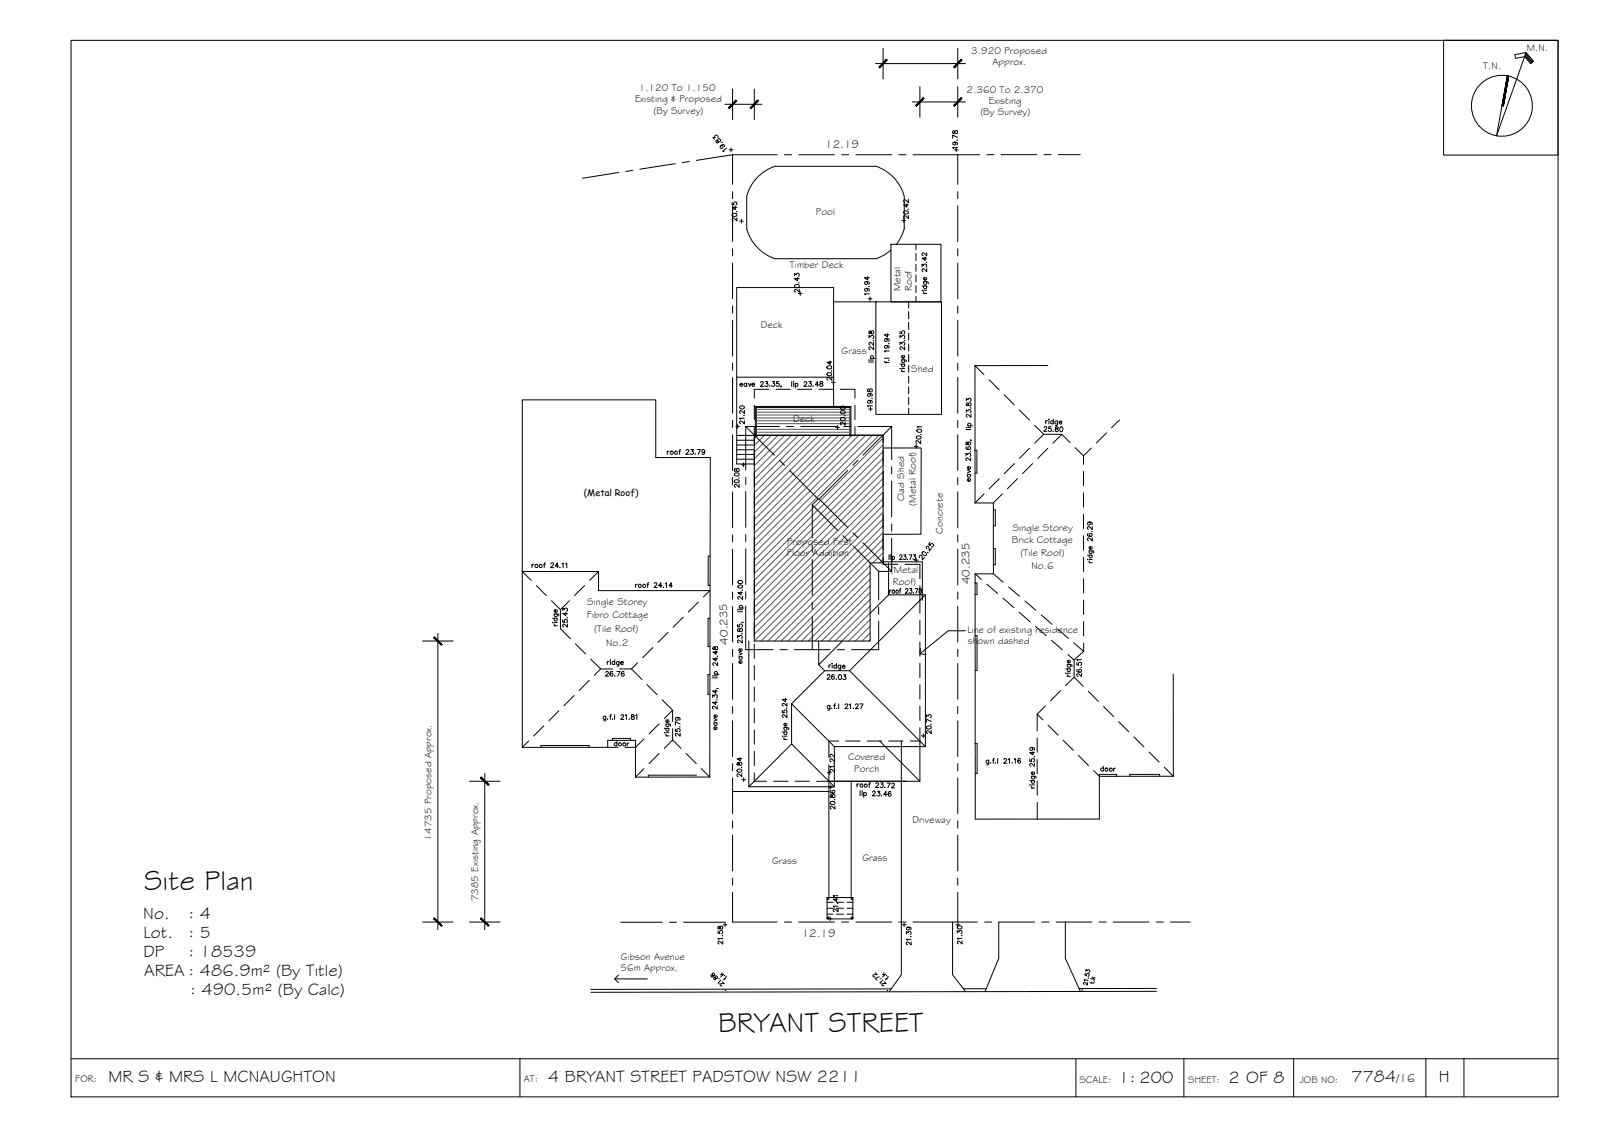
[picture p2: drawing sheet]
<svg xmlns="http://www.w3.org/2000/svg" width="420mm" height="297mm" viewBox="0 0 420 297" stroke-linecap="round" stroke-linejoin="round" font-family="sans-serif">
<!-- layer: HATCH -->
<g fill="none" stroke="#545454" stroke-width=".26">
<path d="M198.4 107.3h24.5M198.4 108.1h24.5M198.4 108.8h24.5M198.4 109.6h24.5M198.4 110.3h24.5M198.4 111.1h24.5M198.4 112.6h24.5M198.4 113.3h24.5M198.8 114.1l-1 .9M200.6 114.1l-2.8 2.7M202.3 114.1l-4.5 4.5M204.1 114.1l-6.3 6.2"/>
<path d="M205.9 114.1l-8.1 8M207.6 114.1l-9.8 9.8M209.4 114.1l-11.6 11.5M211.2 114.1l-13.4 13.3M212.9 114.1l-15.1 15.1M214.7 114.1l-16.9 16.9M216.5 114.1l-18.7 18.6M218.2 114.1l-20.4 20.4M220 114.1l-22.2 22.1M221.8 114.1l-24 23.9M223.5 114.1l-25.7 25.7M225.3 114.1l-27.5 27.5"/>
<path d="M227.1 114.1l-29.3 29.2M228.9 114.1l-31.1 31M230.6 114.1l-32.8 32.7M231.6 114.8l-33.8 33.8M231.6 116.6l-33.8 33.8M231.6 118.4l-33.8 33.8M231.6 120.2l-33.8 33.7M231.6 121.9l-33.8 33.8M231.6 123.7l-33.8 33.8M231.6 125.4l-33.8 33.8M231.6 127.2l-33.8 33.8M231.6 129l-33.8 33.8"/>
<path d="M231.6 130.8l-33.8 33.7M231.6 132.5l-33.8 33.8M231.6 134.3l-33.8 33.8M231.6 136.1l-32 32M231.6 137.8l-30.2 30.3M231.6 139.6l-28.5 28.5M228.2 148.3l-19.8 19.8M228.2 150.1l-18 18M228.2 151.8l-16.2 16.3M228.2 153.6l-14.5 14.5M228.2 155.4l-12.7 12.7M228.2 157.1l-10.9 11"/>
<path d="M228.2 158.9l-9.2 9.2M231.6 141.4l-26.7 26.7M231.6 143.1l-24.9 25M231.6 144.9l-2.7 2.7M231.6 146.7l-.9 .9M228.2 160.7l-7.4 7.4M228.2 162.4l-5.6 5.7M228.2 164.2l-3.8 3.9M228.2 166l-2.1 2.1M228.2 167.7l-.3 .4"/>
</g>
<!-- layer: BORDER -->
<g fill="none" stroke="#000" stroke-width=".26">
<path d="M18.6 10.6h390v277h-390zM378.6 10.6h30v30.1h-30zM395.7 19.9l-1.4 7.9M400 14.6l1.6 1.9M400.1 14.3l1.7 2.1M400.2 14l1.8 2.2M400.2 13.8l2 2.3-.8 .6-1.5-1.8-2.4 .4-.2-1 2.9-.5-7.7 21.8 2.9-15.7M18.6 277.6h390M136.4 277.6v10M282.2 277.6v10M310.5 277.6v10M339.3 277.6v10"/>
<path d="M374 277.6v10M383.9 277.6v10"/>
<circle cx="393.9" cy="27.7" r="8"/>
</g>
<!-- layer: BOUNDARY -->
<g fill="none" stroke="#000" stroke-width=".26">
<path d="M162.3 45.2l-9.5 1.5M166 44.7l-1.9 .3M177.1 42.9l-9.3 1.5M180.8 42.3l-1.9 .3M192.1 40.6v7.7M192.1 50.2v1.9M192.1 54v9.3M192.1 40.6h11.7M192.1 40.6l-9.5 1.5M205.7 40.6h1.9M209.5 40.6h9.3M220.7 40.6h1.9"/>
<path d="M224.5 40.6h9.4M235.7 40.6h1.9M239.5 40.6h17.4M251.2 40.6v7.7M251.2 50.2v1.9M251.2 54v9.3M260.7 40.5l-1.9 .1M262.6 40.5h9.3M273.8 40.5h1.9M277.6 40.5h5.7M192.1 65.2v1.9M192.1 69v9.3"/>
<path d="M251.2 65.2v1.9M251.2 69v9.3M192.1 80.2v1.9M192.1 84v9.3M192.1 95.2v1.9M192.1 99v9.3M251.2 80.2v1.9M251.2 84v9.3M251.2 95.2v1.9M251.2 99v9.3M192.1 110.2v1.9M192.1 114v9.3"/>
<path d="M251.2 110.2v1.9M251.2 114v9.3M192.1 125.2v1.9M192.1 129v9.3M251.2 125.2v1.9M251.2 129v9.3M192.1 140.2v1.9M192.1 144v9.3M192.1 155.2v1.9M192.1 159v9.3M251.2 140.2v1.9M251.2 144v9.3"/>
<path d="M251.2 155.2v1.9M251.2 159v9.3M192.1 170.2v1.9M192.1 174v9.3M251.2 170.2v1.9M251.2 174v9.3M192.1 185.2v1.9M192.1 189v9.3M251.2 185.2v1.9M251.2 189v9.3M192.1 200.2v1.9M192.1 204v9.3"/>
<path d="M192.1 215.2v1.9M192.1 219v9.3M251.2 200.2v1.9M251.2 204v9.3M251.2 215.2v1.9M251.2 219v9.3M192.1 230.2v1.9M192.1 234v7.7h11.7M251.2 230.2v1.9M251.2 234v7.7M162.8 241.8h10.9M175.6 241.8h1.8"/>
<path d="M179.3 241.8h10.9M205.7 241.7h1.9M209.5 241.7h9.3M220.7 241.7h1.9M224.5 241.7h9.4M235.7 241.7h1.9M239.5 241.7h16.9M258.2 241.7h1.9M262 241.7h9.4M273.2 241.7h1.9M277 241.7h9.3M288.2 241.7h1.9"/>
<path d="M292 241.7h9.4M303.2 241.7h1.9M307 241.7h5.2"/>
</g>
<!-- layer: EXISTING -->
<g fill="none" stroke="#000" stroke-width=".26">
<path d="M203.3 43.6a11.5 11.5 0 0 0-7.5 7.9v8.5a11.4 11.4 0 0 0 7.5 7.8h26.4l1.8-.7 2.2-1.6M203.3 43.6h26.4M229.7 43.6a11.5 11.5 0 0 1 7.5 7.9v8.5l-1 2.4-1.1 1.6M218.6 79.1h11.1M193.2 98.9v-23.5h25.4v23.5M255.7 95.9v22.2M255.7 95.9l2.4 2.3M259.4 99.5l2.7 2.7M274.8 95.8l-19.1 .1M193.2 115.4h4.6M193.2 116.7h4.6M193.2 117.9h4.6"/>
<path d="M193.2 119.1h4.6M197.8 106.2v3.8M197.8 111.9v4.5M197.8 118.3v3.7M201.7 102.1h-3.9v2.3M203.5 102.1h3.8M209.2 102.1h3.7M214.8 102.1h3.7M220.4 102.1h3.8v2.3M224.2 106.2v3.8M224.2 111.9v2.3M231.6 117.4h10l-.1 22.7h-10"/>
<path d="M231.6 116v-1.8h-38.4v7.4h4.6M231.6 117.9v3.8M255.7 118.1v13.8M255.7 118.1h.5v6h-.5M263.4 103.5l2.6 2.7M267.4 107.5l2.6 2.6M270 117.5l-2.6 2.7M274.8 117.6l-2.7 2.6M278.5 113.9l-2.4 2.3M280.7 116l-2.2-2.1-4.8-.1-2.4 2.4M282 117.4l2.2 2.1 2-2M284.2 119.5v2.2"/>
<path d="M290.2 113.5l-2.6 2.6M293.6 110.1l-2.1 2.1M193.2 120.4h4.6M197.8 123.9v3.7M197.8 129.5v3.7M197.8 135.1v3.8M231.6 123.5v3.8M231.6 129.2v3.7M231.6 134.8v3.7M255.7 131.9h4.8v18.5h-4.8M258.1 129.5l-2.4 2.4M260.5 133.7h.5v4.2h-.5"/>
<path d="M262.1 125.5l-2.7 2.7M262.9 129.5l-2.4 2.4M266.1 121.5l-2.7 2.7M266.9 125.5l-2.7 2.7M270.8 121.5l-2.6 2.7M284.2 123.6v3.7M284.2 129.2v3.8M284.2 134.8v3.8M137 149.8v-45h35v15.2h14.3l-.2 83.7M137 149.8v46.1M137 149.8h20M137 149.8l2.3 2.4"/>
<path d="M140.7 153.5l2.6 2.7M144.6 157.5l2.4 2.3M153.3 153.5l-2.6 2.7M154.6 152.2l2.4-2.4v5h29.2M183.2 157.8l-2.7 2.7M186.1 154.8l-1.6 1.7M186.2 145.8h-.5v7.7h.5M197.8 140.7v3.8M197.8 146.4v3.7M197.8 152v3.7M197.8 157.6v3.8M231.6 146v1.9h3.9"/>
<path d="M231.6 140.4v3.8M237.4 147.9h3.9v3.8M241.3 153.6v7.2M255.7 152.9v13.8M255.7 152.9h.5l.1 3h-.6M255.7 150.4v2.5M255.7 150.4l1.7 1.5M258.8 153.1l2.8 2.5M260.5 143.8h.5v4.3h-.5M260.5 150.4l2.6 2.3M263.1 156.8l2.8 2.5M264.5 153.9l2.9 2.4"/>
<path d="M268.8 157.6l2.9 2.4M284.2 140.5v3.7M284.2 146.1v3.7M284.2 151.7v3.8M284.2 157.3v3.8M147 164.8l2.6 2.7M150.9 168.8l2.7 2.6M154.5 178.4l-2.6 2.6M154.9 172.8l2.6 2.6M157.5 175.4l-1.6 1.7M157.5 175.4h3.1M162.5 175.4h3.1"/>
<path d="M165.6 175.4l2.8 2.8M167.3 173.7l-1.7 1.7M169.7 179.5l2.6 2.6M171.2 169.7l-2.6 2.7M175.2 165.8l-2.6 2.6M179.2 161.8l-2.7 2.7M186.2 176.9h-.5v5.1h.5M186.2 162.1h-.5v7.4h.5M197.8 163.2v3.8M197.8 168.9v3.7M197.8 174.5v3.7M241.3 162.7v3.7"/>
<path d="M241.3 168.3v3.7M241.3 173.9v3.7M241.3 179.5v3.8M255.7 166.7l.1 28.3M255.7 166.7h.6v9.1h-.5M267.3 160.5l2.8 2.5M271.6 164.2l2.8 2.5M273.1 161.2l2.8 2.5M275.8 167.9l2.8 2.4M277.4 164.9l2.8 2.4M280 171.6l1.7 1.4M281.6 168.5l2.6 2.3-2.5 2.2"/>
<path d="M281.7 173v4.5l-2.2 2.2M281.7 177.5l2.4 2.4M284.2 163v3.7M284.2 168.6v2.2M307.7 176.8v26.7M137 195.9h25.1M138.6 194.3l-1.6 1.6M141.9 195.9v-.5h12.6v.5M142.6 190.3l-2.6 2.6M146.6 186.3l-2.7 2.7M150.6 182.3l-2.7 2.7M159.4 195.9v-1.8h7.3v9.6"/>
<path d="M160.6 194.1v-.5h4.8v.5M168.9 193.7l-2.2 2.2h-2.7M172.9 197.5l-2.7 2.7M172.9 189.8l-2.7 2.6M173.7 183.4l2.7 2.8v3M176.4 194l2.2 2.2M176.4 194l-2.2 2.2M176.4 186.2l-2.2 2.2M176.4 191v3M179.9 197.5l2.7 2.7M197.8 180.1v3.8M197.8 185.7v3.8"/>
<path d="M197.8 191.4v3.7M197.8 197v3.7M219.9 194.3h-2.5v4.3M221.8 194.3h3.8M227.4 194.3h3.8M233.1 194.3h3.7M236.4 194.3v61.2l-3.2 4.5M241.3 190.8v3.5h-2.6M241.3 185.2v3.7M255.8 195v19.7h32.5v-11.7h4.6v.5M255.8 195h.5v7.7h-.5M272 187.2v4.4"/>
<path d="M272 193.5v3.7M272 199.1v3.8M272 187.2l1.5 1.6M274.2 185.1l-2.2 2.1M274.9 190.1l2.6 2.6M278.2 181.1l-2.7 2.6M278.8 194.1l2.7 2.6M282.8 198l2.7 2.7M285.4 181.2l2.7 2.7M289.4 185.2l2.7 2.7M293.4 189.2l2.6 2.6M297.4 193.2l2.6 2.6"/>
<path d="M301.4 197.1l2.6 2.7M168.9 201.5l-2.2 2.2M182.7 203.2h-12.7v.5M183.9 201.5l2.2 2.2M186.1 203.7h-19.4M197.8 202.6v2.2h3.2M202.9 204.8h3.8M208.5 204.8h3.8M214.2 204.8h23.5M217.4 207.5h-25.3M217.4 200.5v34.8M223.2 204.8v30.5"/>
<path d="M272 204.7v3.8M272 210.4v4.3M286.8 202l1.5 1.5h19.4M304.1 203.5v-.5h-7.8v.5M305.3 201.1l2.4 2.4M216.9 235.3h.5v.5h-.5zM223.2 235.3h.5v.5h-.5zM216.9 240.5h.5v.4h-.5zM223.2 240.5h.5v.4h-.5zM233.7 259.3l-78.7 .1M249.8 241.7v13.8l3.4 4.5M252.7 259.2h6"/>
<path d="M261.9 241.7v9.5l-3.6 8.8M279.4 241.7v9.5l3.9 8.7M303.3 259.9l-148.3 .3M303.3 259.1l-20.3 .1"/>
</g>
<!-- layer: ROOFPLAN EXIST. -->
<g fill="none" stroke="#000" stroke-width=".26">
<path d="M229.7 79.1h17.2v29.5h-17.2zM233.7 64h13.1v15.1h-13.1zM238.3 79.1v1.7M240.2 64v1.5M240.2 66.4v1.9M240.2 69.3v1.8M240.2 72.1v1.8M240.2 74.9v1.8M240.2 77.7v1.4M238.3 81.7v1.9M238.3 84.5v1.9M238.3 87.3v1.9"/>
<path d="M238.3 90.1v1.9M238.3 93v1.8M238.3 95.8v1.8M238.3 98.6v1.8M218.6 106.6v-7.7h-25.4v15.3h4.6M238.3 101.4v1.9M238.3 104.2v1.9M238.3 107v1.6M231.6 147.3h10.3v10.1M233.1 155.9h9.6M233.1 147.6v8.3M233.1 155.9l-4.9 4.9"/>
<path d="M242.7 155.9l-19.9 19.9h-6.5M242.7 155.9v39.8M196.4 168.1v38.2l11.2-11.3 11.2 11.3M214.7 168.1v6.2l6.2-6.2M214.7 174.3l1.6 1.5M216.3 175.8l-8.7 8.7v10.5M222.8 175.8l19.9 19.9M207.6 184.5l11.2 11.2M218.8 195.7v10.6M218.8 195.7h23.9M230.7 194.3l10.6 10.5M241.3 194.3v10.5h-23.9"/>
<path d="M196.4 206.3h22.4M216.9 235.3h6.8v5.6h-6.8z"/>
</g>
<!-- layer: NEWWORK -->
<path d="M197.8 114.1h33.8v33.5h-3.4v20.5h-30.4zM198.1 114.3v-7.7h25.1v7.7M198.4 114.3v-7.5h24.5v7.5" fill="none" stroke="#000" stroke-width=".26"/>
<!-- layer: ROOFPLAN NEW -->
<g fill="none" stroke="#000" stroke-width=".26">
<path d="M195.6 111.8h8.8M195.6 111.8v11.4M195.6 111.8l7.5 7.5M206.3 111.8h1.9M210 111.8h9.4M221.3 111.8h1.9M225 111.8h8.9M233.9 111.8v8.7M233.9 111.8l-7.6 7.5M195.6 125.1v1.9M195.6 128.9v9.4M204.4 120.6l1.3 1.4"/>
<path d="M207.1 123.3l7.5 7.5M214.8 130.8h-.2l-1.6 1.6M214.8 130.8l7.6 7.5M219.8 139.1l-6.8-6.7v8.6M222.4 123.3l-7.6 7.5M223.7 139.7l1.3 1.3M225 120.6l-1.3 1.4M233.9 122.4v1.9M233.9 126.1v9.4M233.9 137.4v1.8M195.6 158.9v11.4h7.1M195.6 140.1v1.9"/>
<path d="M195.6 143.9v9.4M195.6 155.1v1.9M213 142.9v1.9M213 146.7v9.3M213 157.9v1.9M221.1 140.4l1.3 1.4M223.7 143.1l6.7 6.7M226.3 142.3l7.6 7.5M230.4 149.8h3.5M230.4 149.8v7.5M230.4 159.1v1.9M233.9 141.1v8.7"/>
<path d="M204.6 170.3h1.9M208.3 170.3h9.4M213 161.7v8.6M219.6 170.3h1.9M230.4 162.9v7.4h-7.1"/>
</g>
<!-- layer: BORDER -->
<g fill="#000" stroke="#000" stroke-width=".26">
<path d="M395.4 19.9l-1.5 7.8zM395.4 19.9h.3l-1.7 7.8z"/>
<path d="M395.7 19.9l-1.7 7.8 .3 .1zM395.7 19.9l-1.4 7.9z"/>
</g>
<!-- layer: 0 -->
<path d="M241.4 170l-.1 1.4 1.4 .2M253.2 165.4h-4.5l-7.4 6M161.2 256.6h8.6M162.2 255.6l-1 1 1 1" fill="none" stroke="#000" stroke-width=".26"/>
<!-- layer: DIMENSION -->
<g fill="none" stroke="#000" stroke-width=".26">
<path d="M229.6 16.7h23.6M231.6 12.7v8M251.2 12.7v8M190.1 27.3h9.7M192.1 23.3v8M197.8 23.3v8M239.3 26.7h13.9M241.3 22.7v8M251.2 22.7v8M110.8 168.1h8M114.8 166.1v77.6M123.1 204.8h8"/>
<path d="M127.1 202.8v40.9M110.8 241.7h8M123.1 241.7h8"/>
</g>
<!-- layer: 0 -->
<g fill="#000" stroke="#000" stroke-width=".26">
<path d="M232.5 15.6l-1.8 2.2 2-2zM232.5 15.6l-1.8 2.2-.2-.2z"/>
<path d="M252.1 15.6l-2 2 .2 .2zM252.1 15.6l.2 .2-2 2z"/>
<path d="M193 26.2l-1.8 2.3 2-2zM193 26.2l-1.8 2.3-.2-.2z"/>
<path d="M198.7 26.2l-2 2.1 .2 .2zM198.7 26.2l.2 .3-2 2z"/>
<path d="M242.2 25.6l-1.8 2.2 2-2zM240.1 27.6l2.1-2-1.8 2.2z"/>
<path d="M250.1 27.6l.2 .2 1.8-2.2zM252.1 25.6l.2 .2-2 2z"/>
<path d="M113.7 167.2l2 2 .2-.2zM113.9 167l2 2-2.2-1.8z"/>
<path d="M126 203.9l2 2 .2-.2zM126 203.9l.2-.2 2 2z"/>
<path d="M113.9 240.6l-.2 .2 2.2 1.8zM113.7 240.8l2.2 1.8-.2 .2z"/>
<path d="M126.2 240.6l-.2 .2 2.2 1.8zM126 240.8l2.2 1.8-.2 .2z"/>
</g>
<!-- layer: 0.13 -->
<path d="M216.9 236.6h1.5M216.9 238.1h1.5M216.9 239.7h1.5M219.4 236.6h1.8M219.4 238.1h1.8M219.4 239.7h1.8M222.2 236.6h1.5M222.2 238.1h1.5M222.2 239.7h1.5" fill="none" stroke="#000" stroke-width=".26"/>
<!-- layer: HGTS_11 -->
<g fill="none" stroke="#000" stroke-width=".26">
<path d="M191.2 39.3h1M191.7 38.8v1M250.3 39.3h1M250.8 38.8v1M194 58h1M194.5 57.5v1M236.5 57.8h1M237 57.3v1M209.4 77h1M209.9 76.5v1M227.7 78.3h1M228.2 77.8v1"/>
<path d="M218.6 99.8v1M193 111.8h1M193.5 111.3v1M218.1 100.3h1M219.2 112h1M219.7 111.6v1M227.8 107.2h1M228.3 106.7v1M239.8 117h1M240.3 116.5v1M194.5 121.8h1M195 121.4v1"/>
<path d="M239.8 146.9h1M240.3 146.4v1M241.7 192.9h1M242.2 192.4v1M194.5 204.4h1M195 203.9v1M217 202.6h1M217.4 206.4h1M217.5 202.1v1M217.9 205.9v1M186.8 255.3a.34 .34 0 0 1 .6 0 .34 .34 0 0 1-.3 .5l-.4-.2-.3 .2 .3 .3 .3-.1zM187.5 256a.33 .33 0 0 1 .6 0 .33 .33 0 0 1-.3 .5l-.4-.2-.2 .1v.3l.3 .2 .2-.1z"/>
<path d="M188.6 256.6h.1M188.9 255.5h.7M189 257l-.7 .7 .3 .1M189.4 255v.5M189.4 257.4l.5 .5-1 .1 .1 .5 .3-.1M189.7 242.5h1M189.8 255.4l-.8 .7M189.9 256.5l.2 .2M190 255.7v.1M190.2 242v1M190.2 259.7h.1M190.3 259.6v.1"/>
<path d="M190.4 256v.3l-.6 .6M217.2 240.8h1M217.7 240.4v1M229.5 255l.5 .5-1 .1 .1 .5 .3-.1M230.6 256.1l-1.1 .4 .5 .5M231 256.6h.1M231.4 255.5h.7M231.5 257l-.7 .7 .3 .1M231.8 255v.5M231.9 257.4l.5 .5h-1l-.1 .4 .5 .1M232.2 255.4l-.7 .7M232.4 256.5l.2 .2"/>
<path d="M232.5 255.7v.1M232.7 259.6h.1M232.7 259.6v.1M232.8 256l.1 .3-.7 .6M236.6 242.5h1M237.1 242v1M250.7 242.5h1M251.2 242v1M283.8 259.5l.1 .1M283.9 259.5l-.1 .1M284.6 255.2v.5l.4 .1a.38 .38 0 0 1 .1-.5 .38 .38 0 0 1 .5 .2 .38 .38 0 0 1-.2 .5M284.7 254.7l.1-.5 .4 .3a.35 .35 0 0 1 .6-.1 .35 .35 0 0 1-.2 .6"/>
<path d="M285.2 257.6l-.1 .7-.7-.8-.3 .3 .2 .3M285.4 257l-1.1-.2 .2 .3M285.4 256.4h.1M286.1 256.6l1 .2M286.2 257.5v.3M286.5 256.1l.4 .6M286.9 257.5l-.2 .3-.8-.2M287 257.1l-.1 .1M287.2 256.2l-.4 .3"/>
</g>
<!-- layer: TEXT -->
<g fill="none" stroke="#000" stroke-width=".26">
<path d="M187.9 36.8l-.1 .4 .4 .3 .2-.2-.1-.8a.42 .42 0 0 1 .6 .1 .42 .42 0 0 1-.1 .5zM188.2 36.1a.42 .42 0 0 0-.3-.7 .42 .42 0 0 0-.3 .6h-.6l.4 .6M189 38.2a.38 .38 0 0 1 .6 .3 .38 .38 0 0 1-.4 .4 .38 .38 0 0 1-.3-.5l.1-.2a.57 .57 0 0 1 1-.1v.3M189.4 37.3l-.1 .1M190.5 38.9l-1 .7 .4 .1M249.9 34.3v.6h.4a.51 .51 0 0 1 .2-.5 .51 .51 0 0 1 .6-.1v.6l-.2 .2-.4-.2-.2-.6zM250.3 37.3a.38 .38 0 0 1 .3 .5 .38 .38 0 0 1-.6 .1 .38 .38 0 0 1 0-.6h.3a.56 .56 0 0 1 .8 .4l-.2 .3M251.1 36.7l-.1 .1M251.1 38.7h-1.2l.2 .3M251.1 36l-1.2-.6v.9M192 53.1v.6h.5a.45 .45 0 0 1 0-.7 .45 .45 0 0 1 .7 .1 .45 .45 0 0 1-.2 .7M192.1 56.1a.62 .62 0 0 1 .7-.2 .62 .62 0 0 1 .4 .7l-1 .1-.2-.3z"/>
<path d="M192.8 54.1v.9l-.8-.6h1.3M193.2 55.4l-.1 .1M193.3 57.1v.8l-1.1-.7-.2 .4 .3 .3M237.1 55.4a.61 .61 0 0 1 .7-.2 .61 .61 0 0 1 .4 .7 .61 .61 0 0 1-.8 .3 .61 .61 0 0 1-.3-.8zM237.8 53.4v.9l-.8-.6h1.2M238.2 54.8l-.1 .1M238.2 56.5v.8l-1-.8-.2 .5 .3 .2M238.2 52.3v.8l-1-.7-.2 .4 .3 .3M208.4 72.3v-.6l.4 .3a.41 .41 0 0 1 .7-.3 .41 .41 0 0 1-.1 .7M208.4 74.8a.61 .61 0 0 1 .8-.3 .61 .61 0 0 1 .4 .7 .61 .61 0 0 1-.8 .3 .61 .61 0 0 1-.4-.7zM209.2 72.7v1l-.8-.7h1.2M209.6 74.1l-.1 .1"/>
<path d="M209.6 75.8v.8l-1-.7-.2 .4 .3 .3M227.2 75.6a.39 .39 0 0 1 .3 .5 .39 .39 0 0 1-.6 .2 .39 .39 0 0 1 0-.6h.9l.2 .3-.2 .3M227.2 73.8a.38 .38 0 0 1 .3 .6 .38 .38 0 0 1-.6 .1 .38 .38 0 0 1 0-.6l1 .1-.1 .5M227.6 72.5v.9l-.9-.6h1.3M227.9 75.1h.1M228 77h-1.3l.3 .3M241.9 76.2h.1M241.8 69.9v-.6l.5 .3a.41 .41 0 0 1 .6-.3 .41 .41 0 0 1-.1 .7M241.8 75h1.3M242.2 76.5l.4 .5M242.2 73.8l1.2 .1v.5M242.2 77h.9"/>
<path d="M242.2 76.1h.9M242.4 75a.39 .39 0 0 0 0 .6 .39 .39 0 0 0 .5 0 .39 .39 0 0 0 0-.6M242.4 73.8a.4 .4 0 0 0-.1 .6 .4 .4 0 0 0 .6 0 .4 .4 0 0 0 0-.6M242.6 67.4v.9l-.8-.6h1.3M242.9 72.7a.39 .39 0 0 1 .1 .6 .39 .39 0 0 1-.6 0 .39 .39 0 0 1 .1-.6l.1 .7M243 68.7l-.1 .1M243.1 70.4v.8l-1.1-.7-.2 .4 .3 .3M243.1 66.2v.9l-1.1-.8-.2 .5 .3 .2M216.9 97.9a.61 .61 0 0 1 .8-.3 .61 .61 0 0 1 .4 .7 .61 .61 0 0 1-.8 .3 .61 .61 0 0 1-.4-.7zM216.9 96.1a.62 .62 0 0 1 .8-.3 .62 .62 0 0 1 .4 .8 .62 .62 0 0 1-.8 .2 .62 .62 0 0 1-.4-.7zM217.7 94.7v.8l-.8-.6h1.2M218.1 97.2l-.1 .1"/>
<path d="M218.1 98.9v.8l-1-.8-.2 .5 .3 .2M227.8 94.9h1.3M227.9 94.4h.1M227.9 88.6v-.6l.5 .3a.42 .42 0 0 1 .7-.3 .42 .42 0 0 1-.2 .7M228 86.8v.6h.3a.5 .5 0 0 1 .2-.6 .5 .5 0 0 1 .6 0v.6a.52 .52 0 0 1-.6 0 .52 .52 0 0 1-.2-.6zM228.3 94.4h.8M228.3 94h1.2M228.5 94a.4 .4 0 0 1-.1-.6 .4 .4 0 0 1 .6 0 .4 .4 0 0 1-.1 .6M229.1 89.2l-.1 .1M229.1 90.9v.8l-1-.8-.2 .5 .3 .2M229.1 89.7v.8l-1-.8-.2 .5 .3 .3M232 94.7l.2 .3h1"/>
<path d="M232 93.9h1.2M232.4 90.6a.39 .39 0 0 1 .3 .5 .39 .39 0 0 1-.6 .2 .39 .39 0 0 1 0-.7h.9l.2 .3-.2 .4M232.4 88.8a.38 .38 0 0 1 .3 .5 .38 .38 0 0 1-.6 .2 .38 .38 0 0 1 0-.6l1 .1-.1 .5M232.4 94.8v.4M232.8 87.5v.9l-.8-.6h1.2M233.1 94.4h.1M233.1 90v.1M233.2 92h-1.2l.2 .3M236.1 96.6h.1M236 90.4v-.7l.5 .4a.42 .42 0 0 1 .7-.3 .42 .42 0 0 1-.1 .7M236 88.6v-.6l.5 .3a.41 .41 0 0 1 .7-.3 .41 .41 0 0 1-.1 .7M236 86.8v.6l.6 .1a.43 .43 0 0 1 0-.7 .43 .43 0 0 1 .6 .1 .43 .43 0 0 1-.1 .6"/>
<path d="M236 95.5h1.3M236.5 96.9l.3 .5M236.5 94.3l1.1 .1v.5M236.5 97.4h.8M236.5 96.6h.8M236.6 95.5a.4 .4 0 0 0 0 .5 .4 .4 0 0 0 .6 0 .4 .4 0 0 0-.1-.5M236.6 94.3a.39 .39 0 0 0 0 .6 .39 .39 0 0 0 .6 0 .39 .39 0 0 0-.1-.6M237.1 93.2a.39 .39 0 0 1 .2 .6 .39 .39 0 0 1-.6 0 .39 .39 0 0 1 .1-.6v.7M237.2 89.2v.1M237.3 90.9v.8l-1-.8-.3 .5 .3 .2M175 118.3v.8M175.5 118.3l-.5 .3"/>
<path d="M178 118.3h.5M178.5 117.8l-.2 .1-.1 1.2M179.9 118.2l.3-.4 .5 .3-.8 1h.8M181.2 117.8h.6l-.3 .5a.42 .42 0 0 1 .3 .7 .42 .42 0 0 1-.7-.1M182.3 119l.1 .1M182.9 117.8h.8l-.6 1.3M184.8 118.3a.39 .39 0 0 1-.5 .3 .39 .39 0 0 1-.2-.6 .39 .39 0 0 1 .7 0l-.2 1.1-.5-.2M194 106.6a.61 .61 0 0 1 .8-.3 .61 .61 0 0 1 .4 .7 .61 .61 0 0 1-.8 .3 .61 .61 0 0 1-.4-.7zM194.1 100.8h.7a.39 .39 0 0 0-.5-.3 .39 .39 0 0 0-.3 .4 .39 .39 0 0 0 .4 .4l.4-.2M195.2 108.9h-.1M195.2 110.3v.8l-1-.7-.2 .4 .3 .3M195.2 109.7h-1.2l.2 .3"/>
<path d="M195.2 107.6v.8l-1-.8-.2 .5 .3 .2M195.8 100.6a.4 .4 0 0 0-.6 0 .4 .4 0 0 0 0 .6 .4 .4 0 0 0 .6-.1M195.8 100.5v.8M196.3 100.5l.3 .8 .4-.8M197.2 100.8h.7a.39 .39 0 0 0-.4-.3 .39 .39 0 0 0-.4 .4 .39 .39 0 0 0 .4 .4l.4-.2M199.5 100.3l.2-.3 .5 .3-.8 1h.8M200.7 100h.7l-.4 .5a.41 .41 0 0 1 .3 .7 .41 .41 0 0 1-.7-.1M201.9 101.2h.1M202.5 100h.7l-.4 .5a.42 .42 0 0 1 .3 .7 .42 .42 0 0 1-.7-.1M204.3 100h-.6l-.1 .6a.44 .44 0 0 1 .7 0 .44 .44 0 0 1-.1 .7 .44 .44 0 0 1-.6-.2M204.9 101.2l-.1 .4M207.6 100v1.3"/>
<path d="M208.1 100.1h.1M208.2 100.5v.8M208.6 100.6a.39 .39 0 0 1 .6 0 .39 .39 0 0 1 0 .6 .39 .39 0 0 1-.6-.1M208.6 100.5v1.2M210.9 100.3l.2-.3 .5 .3-.8 1h.9M212.1 100h.7l-.4 .5a.41 .41 0 0 1 .4 .7 .41 .41 0 0 1-.8-.1M213.3 101.2h.1M214.7 100.9h-.9l.6-.9v1.3M215.1 100.1v.4l.7 .4a.41 .41 0 0 1-.4 .4 .41 .41 0 0 1-.4-.4l.8-.6-.1-.2zM220.5 109.6a.62 .62 0 0 1 .8-.2 .62 .62 0 0 1 .3 .7 .62 .62 0 0 1-.8 .2 .62 .62 0 0 1-.3-.7zM220.5 107.8a.61 .61 0 0 1 .7-.2 .61 .61 0 0 1 .4 .7 .61 .61 0 0 1-.8 .3 .61 .61 0 0 1-.3-.8zM220.5 106.6a.62 .62 0 0 1 .7-.2 .62 .62 0 0 1 .4 .7 .62 .62 0 0 1-.8 .3 .62 .62 0 0 1-.3-.8z"/>
<path d="M221.6 109h-.1M221.7 110.6v.9l-1.1-.8-.2 .5 .3 .2M227.6 102v.6h.4a.51 .51 0 0 1 .1-.5 .51 .51 0 0 1 .6-.1v.6a.5 .5 0 0 1-.6 0 .5 .5 0 0 1-.1-.6zM228 105a.39 .39 0 0 1 .3 .5 .39 .39 0 0 1-.6 .2 .39 .39 0 0 1 0-.7h.8l.3 .3-.2 .4M228 103.2a.38 .38 0 0 1 .3 .5 .38 .38 0 0 1-.6 .2 .38 .38 0 0 1 0-.7l1 .1-.1 .6M228.7 104.4v.1M228.8 106.4h-1.3l.3 .3M240.4 114.4a.62 .62 0 0 1 .8-.2 .62 .62 0 0 1 .3 .8 .62 .62 0 0 1-.8 .2 .62 .62 0 0 1-.3-.8zM240.5 112.6a.62 .62 0 0 1 .8-.1 .62 .62 0 0 1 .3 .7 .62 .62 0 0 1-.8 .2 .62 .62 0 0 1-.3-.8zM241.5 115.5l-.1 .9-.9-.9-.3 .5 .3 .2M241.6 113.9h-.1M241.8 111.9l-1.2-.1 .2 .3"/>
<path d="M253.3 119.5v-.6l.5 .3a.42 .42 0 0 1 .7-.3 .42 .42 0 0 1-.2 .7M253.4 112.1h.1M253.4 112.6h1.2M253.4 115.9v.6h.4a.5 .5 0 0 1 .1-.5 .5 .5 0 0 1 .6 0v.6a.52 .52 0 0 1-.6-.1 .52 .52 0 0 1-.1-.6zM253.4 108.1v-.7l.5 .4a.42 .42 0 0 1 .7-.3 .42 .42 0 0 1-.2 .7M253.4 105.1v-.6l.5 .3a.42 .42 0 0 1 .7-.3 .42 .42 0 0 1-.1 .8M253.5 105.7v.6h.3a.51 .51 0 0 1 .2-.6 .51 .51 0 0 1 .6 0l.1 .4-.3 .3-.4-.2-.2-.5zM253.5 117.1l-.1 .1a.62 .62 0 0 0 .4 .7 .62 .62 0 0 0 .8-.4 .38 .38 0 0 0-.3-.4 .38 .38 0 0 0-.5 .3 .38 .38 0 0 0 .4 .4M253.8 112.1h.8M253.8 111.7h1.2M254 111.7a.4 .4 0 0 1-.1-.6 .4 .4 0 0 1 .6 0 .4 .4 0 0 1 0 .6M254.5 118.3v.1"/>
<path d="M254.5 115.4l.3 .1M254.6 106.9v.1M254.7 108.6l-.1 .8-.8-.8-.3 .1-.1 .4 .3 .2M192.7 125.9a.63 .63 0 0 1 .7-.2 .63 .63 0 0 1 .4 .7 .63 .63 0 0 1-.8 .2 .63 .63 0 0 1-.3-.7zM192.7 124.2a.63 .63 0 0 1 .7-.3 .63 .63 0 0 1 .4 .7 .63 .63 0 0 1-.8 .3 .63 .63 0 0 1-.3-.7zM192.7 122.9v.6h.3a.51 .51 0 0 1 .2-.6 .51 .51 0 0 1 .6 0v.6a.51 .51 0 0 1-.6 0 .51 .51 0 0 1-.2-.6zM193.8 125.3h-.1M193.9 127v.8l-.8-.7h-.4l-.1 .4 .3 .2M253.7 123.3l.8 .3-.8 .4M253.7 124.4h.8M253.9 124.4a.39 .39 0 0 0-.1 .6 .39 .39 0 0 0 .6 0 .39 .39 0 0 0 0-.6M254.3 125.5a.39 .39 0 0 1 .1 .6 .39 .39 0 0 1-.6 0 .39 .39 0 0 1 .1-.6l.1 .7"/>
<path d="M254.4 122.3a.39 .39 0 0 1 .1 .6 .39 .39 0 0 1-.6 0 .39 .39 0 0 1 .1-.6l.1 .7M254.6 120v.8l-.9-.7-.4 .2v.2l.3 .3M285.4 139.9l-.1 .1a.61 .61 0 0 0 .4 .7 .61 .61 0 0 0 .8-.4 .38 .38 0 0 0-.4-.5 .38 .38 0 0 0-.4 .4 .38 .38 0 0 0 .4 .4M285.6 136.9a.39 .39 0 0 1 .4 .5 .39 .39 0 0 1-.6 .2 .39 .39 0 0 1 0-.7l1 .1-.1 .6M286.4 139.3l-.1 .1M286.5 138v.8l-.9-.7-.4 .2 .1 .4 .2 .1M139.5 147.9v.9M140 147.9l-.5 .4M142.6 148h.4M143.1 147.6l-.3 .2-.1 1M144.5 147.9l.1-.3h.4l.2 .3-.8 .9h.8M146 159.8a.39 .39 0 0 1 .1 .6 .39 .39 0 0 1-.6 0 .39 .39 0 0 1 .1-.6l.1 .7"/>
<path d="M146.5 148.4h-.9l.6-.8v1.2M146.8 148.7l.1 .1M147.4 147.8l.3-.2v1.2M148.3 147.8l.3-.2v1.3M166.7 153.2v.8M167.1 153.2l-.4 .3M169.7 153.2h.4M170.2 152.8l-.3 .2v1M171.6 153.1l.2-.3 .5 .2-.8 1h.9M173.6 153.6h-.9l.6-.8v1.2M174 153.9v.1M174.5 153l.3-.2v1.2"/>
<path d="M176.3 153.6h-.8l.6-.8v1.2M193.5 159.9h.1M193.6 153.5a.63 .63 0 0 1 .7-.2 .63 .63 0 0 1 .4 .7 .63 .63 0 0 1-.7 .2 .63 .63 0 0 1-.4-.7zM193.6 152.3a.62 .62 0 0 1 .8-.2 .62 .62 0 0 1 .3 .7 .62 .62 0 0 1-.8 .3 .62 .62 0 0 1-.3-.8zM193.9 159.8h.8M193.9 159.4h1.2M194.1 159.4a.4 .4 0 0 1-.1-.6 .4 .4 0 0 1 .6 0 .4 .4 0 0 1-.1 .6M194.3 155.1v.9l-.8-.6h1.3M194.7 154.7h.1M194.8 156.3l-.1 .9-.8-.8-.4 .2 .1 .4 .2 .1M233.2 145.5v1.2M233.3 154.7v.8"/>
<path d="M233.6 145.5h.1M233.6 145.9v.8M233.7 154.7l-.4 .4M234 146a.35 .35 0 0 1 .5 0 .35 .35 0 0 1 0 .5 .35 .35 0 0 1-.5 0M234 145.9v1.2M235.9 154.7h.4M236 145.7l.2-.2 .4 .2-.7 1h.7M236.3 154.3l-.2 .2v1M237 145.5h.6l-.3 .4a.38 .38 0 0 1 .3 .6 .38 .38 0 0 1-.7 0M237.5 154.6l.2-.3 .4 .2-.6 1h.7M238 146.6h.1M238.4 145.5h.7l-.4 1.2"/>
<path d="M238.6 154.3h.5l-.2 .5a.38 .38 0 0 1 .3 .6 .38 .38 0 0 1-.7-.1M239.6 155.4v.1M239.6 145.5h.5l-.3 .4a.38 .38 0 0 1 .3 .6 .38 .38 0 0 1-.6 0M240 154.3h.7l-.5 1.2M241.1 154.4v.3a.46 .46 0 0 1 .6 .3 .46 .46 0 0 1-.2 .5 .41 .41 0 0 1-.5-.4 .41 .41 0 0 1 .5-.3l.1-.4zM242 144.7a.62 .62 0 0 1 .7 .2 .62 .62 0 0 1 0 .8l-.8-.5zM242.4 146.1l-.5 .7-.2-1.2h-.4l-.2 .3 .1 .3M243.3 144.8h.1M243.9 142.2l-.3 .5 .4 .3a.45 .45 0 0 1 .4-.5 .45 .45 0 0 1 .4 .5 .45 .45 0 0 1-.5 .4M244.2 143.8l-.5 .7-.2-1.2h-.4l-.2 .3 .1 .2M285.3 146.7h.1M285.2 145.6h1.3"/>
<path d="M285.6 147l.4 .5M285.6 144.4l1.2 .1v.5M285.6 147.5h.9M285.6 146.7h.9M285.8 145.6a.4 .4 0 0 0 0 .5 .4 .4 0 0 0 .6 0 .4 .4 0 0 0-.1-.5M285.8 144.4a.4 .4 0 0 0 0 .6 .4 .4 0 0 0 .6 0 .4 .4 0 0 0-.1-.6M286.3 143.3a.4 .4 0 0 1 .1 .6 .4 .4 0 0 1-.6 0 .4 .4 0 0 1 .1-.6l.1 .7M286.5 141v.8l-.9-.8-.4 .3 .1 .3 .2 .1M144.9 162.1h1.3M145 163.3h.1M145.3 163.6l.4 .5M145.3 164.1h.8"/>
<path d="M145.3 163.2h.9M145.3 160.9l1.2 .1v.5M145.5 162.1a.4 .4 0 0 0 0 .6 .4 .4 0 0 0 .5 0 .4 .4 0 0 0 0-.6M145.5 160.9a.4 .4 0 0 0-.1 .6 .4 .4 0 0 0 .6 0 .4 .4 0 0 0 0-.5M158.9 176.3l.2-.3 .5 .2-.8 1.1h.8M159.3 173.4v.8M159.7 173.4l-.4 .4M160 173h.1M160.1 173.4v.8M160.7 176.2l-.1-.1a.58 .58 0 0 0-.6 .5 .58 .58 0 0 0 .6 .6 .39 .39 0 0 0 0-.6 .39 .39 0 0 0-.6 .2M161.2 173.6a.4 .4 0 0 0-.5-.1 .4 .4 0 0 0-.1 .6 .4 .4 0 0 0 .6 0M161.2 177.2h.1"/>
<path d="M161.2 173v1.2M161.8 176h.8l-.6 1.3M162.4 173.4l-.1 1.1-.5 .1M162.4 173.6a.4 .4 0 0 0-.6-.1 .4 .4 0 0 0 0 .6 .4 .4 0 0 0 .6 0M162.8 173.8h.7a.42 .42 0 0 0-.7-.2 .42 .42 0 0 0 0 .7 .42 .42 0 0 0 .7-.2M163.7 176.2l-.3-.2a.61 .61 0 0 0-.5 .7 .61 .61 0 0 0 .7 .5 .39 .39 0 0 0 0-.6 .39 .39 0 0 0-.6 .3M186.9 177.7h1.3M187 177.2h.1M187 169.6v.6h.4a.5 .5 0 0 1 .2-.6 .5 .5 0 0 1 .6 0v.6a.5 .5 0 0 1-.6 0 .5 .5 0 0 1-.2-.6zM187.3 177.2h.9M187.3 176.8h1.3M187.5 176.8a.39 .39 0 0 1 0-.6 .39 .39 0 0 1 .5 0 .39 .39 0 0 1 0 .6"/>
<path d="M187.8 172.4v.9l-.8-.6h1.2M187.8 170.6v.9l-.8-.6h1.2M188.2 172l-.1 .1M188.2 173.7v.8l-1-.8-.2 .5 .2 .2M193.4 167.3v-.7l.5 .4a.42 .42 0 0 1 .7-.3 .42 .42 0 0 1-.2 .7M193.4 163.7v.6l.6 .1a.44 .44 0 0 1 0-.7 .44 .44 0 0 1 .6 .1 .44 .44 0 0 1-.1 .6M193.5 160.4h1.2M193.5 164.9v.6h.4a.51 .51 0 0 1 .1-.6 .51 .51 0 0 1 .6 0l.1 .4-.3 .3-.4-.2-.1-.5zM193.8 171l.8 .4-.8 .3M193.8 172.2h.8M194 172.2a.39 .39 0 0 0-.1 .5 .39 .39 0 0 0 .6 0 .39 .39 0 0 0 0-.5M194.4 173.2a.39 .39 0 0 1 .1 .6 .39 .39 0 0 1-.6 0 .39 .39 0 0 1 .1-.6l.1 .7"/>
<path d="M194.5 170.1a.39 .39 0 0 1 .1 .6 .39 .39 0 0 1-.6 0 .39 .39 0 0 1 .1-.6l.1 .7M194.6 166.1v.1M194.7 163.1l.3 .1M194.7 167.8v.8l-.9-.8-.4 .2v.3l.3 .2M217 177.1l.1-.2 .4-.1 .2 .4-.8 .9h.8M217.4 174.3v.8M217.9 174.3l-.5 .4M218.2 174h.1M218.3 174.3l-.1 .9M218.8 177v-.1a.62 .62 0 0 0-.8 .4 .62 .62 0 0 0 .4 .8 .39 .39 0 0 0 .5-.3 .39 .39 0 0 0-.4-.5 .39 .39 0 0 0-.4 .4M219.3 178l.1 .1M219.4 174.5a.4 .4 0 0 0-.6 0 .4 .4 0 0 0 0 .6 .4 .4 0 0 0 .6-.1"/>
<path d="M219.4 173.9v1.3M220.1 176.9a.58 .58 0 0 1 .6 .6 .58 .58 0 0 1-.7 .6l-.1-.5zM220.5 174.6a.39 .39 0 0 0-.6-.1 .39 .39 0 0 0 0 .6 .39 .39 0 0 0 .6-.1M220.5 174.4l-.1 1.1-.5 .1M220.9 174.8h.7a.37 .37 0 0 0-.4-.4 .37 .37 0 0 0-.3 .5l.3 .3 .4-.1M221.2 176.9h.7l-.4 .5a.42 .42 0 0 1 .3 .7 .42 .42 0 0 1-.7-.2M279.6 176.5h.1M279.5 175.4h1.2M279.9 176.8l.4 .5M279.9 174.2l1.1 .1 .1 .5M279.9 177.3h.8M279.9 176.5h.8"/>
<path d="M280.1 175.4a.39 .39 0 0 0-.1 .5 .39 .39 0 0 0 .6 0 .39 .39 0 0 0 0-.5M280.1 174.2a.4 .4 0 0 0-.1 .6 .4 .4 0 0 0 .6 0 .4 .4 0 0 0 0-.6M280.6 173.1a.4 .4 0 0 1 .1 .6 .4 .4 0 0 1-.6 0 .4 .4 0 0 1 0-.6l.2 .7M282.4 173.7v.6l.5 .1a.45 .45 0 0 1 0-.7 .45 .45 0 0 1 .7 .1 .45 .45 0 0 1-.2 .6M282.6 175.5l-.1 .1a.62 .62 0 0 0 .4 .7 .62 .62 0 0 0 .8-.4 .39 .39 0 0 0-.4-.4 .39 .39 0 0 0-.4 .3 .39 .39 0 0 0 .3 .4M283.6 174.9l-.1 .1M283.7 176.6v.8l-1.1-.8-.2 .5 .3 .2M283.7 172.9h-1.3l.2 .3M158.9 187.8l-.1 1.1-.5 .1M158.9 188a.39 .39 0 0 0-.6-.1 .39 .39 0 0 0 0 .6 .39 .39 0 0 0 .6-.1M159.3 188.5h.1M159.9 187.8h.4"/>
<path d="M160.4 187.4l-.3 .2v1M160.7 188.5h.1M161.2 187.4v1.2M161.8 194.9a.4 .4 0 0 0-.6-.1 .4 .4 0 0 0 0 .6 .4 .4 0 0 0 .6 0M161.8 194.3v1.3M162.9 187.7l.2-.3 .5 .2-.8 1h.8M164 187.6l.3-.2v1.2M164.5 194.8v.8M165 194.8l-.5 .3M165 188.5h.1M165.7 187.4v.4l.7 .4a.44 .44 0 0 1-.4 .4 .44 .44 0 0 1-.5-.2l.1-.3 .7-.4-.2-.3zM166.7 187.6l.3-.2v1.2"/>
<path d="M174.3 192.1h.1M174.2 191h1.3M174.6 192.4l.4 .5M174.6 189.8l1.2 .1v.5M174.6 192.9h.9M174.6 192.1h.9M174.8 191a.4 .4 0 0 0-.1 .6 .4 .4 0 0 0 .6 0 .4 .4 0 0 0 0-.6M174.8 189.8a.4 .4 0 0 0-.1 .6 .4 .4 0 0 0 .6 0 .4 .4 0 0 0 0-.6M175.3 188.7a.4 .4 0 0 1 .1 .6 .4 .4 0 0 1-.6 0 .4 .4 0 0 1 .1-.6l.1 .7M177.1 191.1v.6l.6 .1a.44 .44 0 0 1 0-.7 .44 .44 0 0 1 .6 .1 .44 .44 0 0 1-.2 .6M177.5 188.1a.39 .39 0 0 1 .4 .5 .39 .39 0 0 1-.6 .2 .39 .39 0 0 1 0-.7l1 .1 .1 .4-.2 .2M178.3 190.5v.1"/>
<path d="M178.4 192.2v.8l-1-.8-.3 .5 .3 .3M178.4 189.8l-1.3-.6v.8M186.9 182.8v-.6l.5 .3a.42 .42 0 0 1 .6-.3 .42 .42 0 0 1-.1 .8M187.2 188.4l.9 .3-.9 .4M187.2 189.5h.9M187.4 189.5a.4 .4 0 0 0 0 .6 .4 .4 0 0 0 .6 0 .4 .4 0 0 0-.1-.6M187.7 183.8v.9l-.8-.6h1.2M187.7 180.9v.9l-.8-.6h1.2M187.9 190.6a.38 .38 0 0 1 .1 .6 .38 .38 0 0 1-.6-.1 .38 .38 0 0 1 .2-.5v.7M187.9 187.4a.38 .38 0 0 1 .1 .6 .38 .38 0 0 1-.6 0 .38 .38 0 0 1 .2-.6v.7M188.1 183.4l-.1 .1M188.1 180.5l.3 .1"/>
<path d="M188.1 185.1v.8l-.8-.7h-.3l-.1 .4 .3 .3M193.4 200v.5h.3a.51 .51 0 0 1 .2-.5 .51 .51 0 0 1 .6 0v.5a.5 .5 0 0 1-.6 0 .5 .5 0 0 1-.2-.5zM194.1 198.6v.9l-.8-.6h1.2M205.2 193.1h.1M205.2 186.2v.6l.5 .1a.44 .44 0 0 1 0-.7 .44 .44 0 0 1 .7 .1 .44 .44 0 0 1-.2 .6M205.2 191.9h1.2M205.6 193.4l.3 .4M205.6 190.7l1.1 .1 .1 .5M205.6 193.8h.8M205.6 193h.8M205.8 191.9a.39 .39 0 0 0-.1 .6 .39 .39 0 0 0 .6 0 .39 .39 0 0 0-.1-.6M205.8 190.7a.4 .4 0 0 0-.1 .6 .4 .4 0 0 0 .6 0 .4 .4 0 0 0-.1-.6"/>
<path d="M206 183.1v.9l-.8-.6h1.2M206.2 189.6a.4 .4 0 0 1 .1 .6 .4 .4 0 0 1-.6 0 .4 .4 0 0 1 .1-.6l.1 .7M206.4 185.6l-.1 .1M206.4 187.3v.8l-1-.7-.2 .4 .3 .3M206.4 184.3v.9l-1-.8-.2 .5 .3 .2M217.7 184.9l-.1 1.2-.5 .1M217.7 185.1a.4 .4 0 0 0-.6 0 .4 .4 0 0 0 0 .6 .4 .4 0 0 0 .6-.1M218.1 185.7h.1M218.7 184.9h.4M218.9 198.9v.8l-1-.8-.3 .5 .3 .3M218.9 197.7v.8l-1-.7-.3 .4 .3 .3M219.1 184.5l-.3 .3v1"/>
<path d="M219.4 185.7h.1M220 184.5v1.3M221.6 184.8l.3-.3 .5 .3-.8 1h.8M222.8 184.8l.3-.3v1.3M223.8 185.7h.1M224.4 184.8l.2-.3 .5 .3-.8 1h.9M225.5 184.5h.8l-.6 1.3M243 188.1v-.7l.5 .4a.42 .42 0 0 1 .6-.3 .42 .42 0 0 1-.1 .7M243 190.5a.63 .63 0 0 1 .8-.2 .63 .63 0 0 1 .4 .7 .63 .63 0 0 1-.8 .2 .63 .63 0 0 1-.4-.7zM244.2 189.8l-.1 .1M244.2 191.5v.8l-.9-.7-.3 .2v.4l.3 .1M244.2 189.1l-1.2-.6v.9"/>
<path d="M259.3 199.3v1.1l-.5 .1M259.3 199.4a.4 .4 0 0 0-.6 0 .4 .4 0 0 0 0 .6 .4 .4 0 0 0 .6-.1M259.8 200h.1M260.3 199.3h.4M260.8 198.9l-.3 .2v1M261.1 200h.1M261.6 198.9v1.2M263.3 199.2l.2-.3 .5 .2-.8 1h.9M264.4 199.1l.3-.2v1.2M265.4 200h.1M266 199.1l.3-.2v1.2M267.6 199v-.1a.61 .61 0 0 0-.7 .5 .61 .61 0 0 0 .4 .7 .38 .38 0 0 0 .4-.4 .38 .38 0 0 0-.4-.4 .38 .38 0 0 0-.4 .4"/>
<path d="M270.1 199v.6h.5a.44 .44 0 0 1 0-.6 .44 .44 0 0 1 .7 .1 .44 .44 0 0 1-.2 .6M270.5 196a.39 .39 0 0 1 .3 .5 .39 .39 0 0 1-.6 .2 .39 .39 0 0 1 .1-.7l1 .1-.1 .6M270.9 197v.9l-.8-.6h1.2M271.3 198.4l-.1 .1M193.4 201.8a.61 .61 0 0 1 .7-.2 .61 .61 0 0 1 .4 .7 .61 .61 0 0 1-.8 .2 .61 .61 0 0 1-.3-.7zM194.5 201.2h-.1M194.5 202.8v.9l-1-.8-.2 .5 .3 .2M217.8 210.3a.62 .62 0 0 1 .8-.3 .62 .62 0 0 1 .3 .7 .62 .62 0 0 1-.8 .3 .62 .62 0 0 1-.3-.7zM217.8 208.4l-.1 .4 .3 .3 .6-.8a.41 .41 0 0 1 .4 .4 .41 .41 0 0 1-.4 .4l-.4-.7zM217.9 207.2l-.1 .1a.57 .57 0 0 0 .5 .7 .57 .57 0 0 0 .6-.6 .39 .39 0 0 0-.6 0 .39 .39 0 0 0 .3 .6M218.8 200.2v.1M218.9 201.6v.9l-1-.8-.3 .5 .3 .2"/>
<path d="M218.9 201h-1.3l.3 .3M218.9 209.6l-.1 .1M219 211.3v.8l-1-.8-.3 .5 .3 .3M224.8 205.5v.8M225.2 205.5l-.3 .1-.1 .3M225.6 207.3v1.3M226.1 207.8v.8M226.1 207.4h.1M226.5 207.9a.4 .4 0 0 1 .6 0 .4 .4 0 0 1 0 .6 .4 .4 0 0 1-.6-.1M226.5 207.8v1.2M227.8 205.6h.4M228.3 205.2l-.3 .2v1"/>
<path d="M228.9 207.7l.2-.3 .5 .3-.8 1h.8M229.7 205.5l.1-.2 .4-.1 .2 .4-.8 .9h.9M230.1 207.4h.7l-.4 .5a.42 .42 0 0 1 .3 .7 .42 .42 0 0 1-.7-.2M231 205.2h.6l-.3 .5a.41 .41 0 0 1 .2 .7 .41 .41 0 0 1-.7-.2M231.2 208.6l.1 .1M232.1 206.4v.1M232.6 205.3h.9l-.7 1.2M232.6 208.3h-.8l.6-.8-.1 1.2M233.7 207.7l-.1-.1a.62 .62 0 0 0-.7 .4 .62 .62 0 0 0 .4 .8 .39 .39 0 0 0 .4-.4 .39 .39 0 0 0-.3-.4 .39 .39 0 0 0-.5 .3M233.9 205.6l.1-.2 .4-.1 .2 .4-.8 .8 .8 .1M270.1 204.7h1.2M270.1 205.8h.1"/>
<path d="M270.5 206.1l.4 .5M270.5 203.5l1.1 .1 .1 .4M270.5 206.6h.8M270.5 205.8h.8M270.7 204.7a.39 .39 0 0 0-.1 .5 .39 .39 0 0 0 .6 0 .39 .39 0 0 0 0-.5M270.7 203.5a.4 .4 0 0 0-.1 .6 .4 .4 0 0 0 .6 0 .4 .4 0 0 0 0-.6M271.2 202.4a.39 .39 0 0 1 0 .6 .39 .39 0 0 1-.6 0 .39 .39 0 0 1 .1-.6l.2 .7M271.3 200.1v.8l-1-.8-.2 .5 .3 .2M289.4 201.5a.4 .4 0 0 0-.6-.1 .4 .4 0 0 0 0 .6 .4 .4 0 0 0 .6 0M289.4 200.9v1.3M292.1 201.4v.8M292.6 201.4l-.3 .1-.2 .3"/>
<path d="M219.4 235.4v.9l-.9-.6h1.3M219.7 236.8h.1M219.8 238.2v.8l-1-.7-.3 .5 .3 .2M219.8 237.6h-1.3l.3 .3M219.8 234.8h-1.3l.3 .3M188.3 244.1v.6h.5a.44 .44 0 0 1 0-.6 .44 .44 0 0 1 .7 0 .44 .44 0 0 1-.2 .7M188.4 242.9v.6h.3a.52 .52 0 0 1 .2-.6 .52 .52 0 0 1 .6 0v.6a.53 .53 0 0 1-.6 0 .53 .53 0 0 1-.2-.6zM189.5 245.3h-.1M189.6 246.7v.8l-1.1-.7-.2 .4 .3 .3M189.6 246.1h-1.3l.2 .3M237.7 244.9v-.7l.5 .4a.42 .42 0 0 1 .7-.3 .42 .42 0 0 1-.2 .7M238.1 243a.39 .39 0 0 1 .4 .6 .39 .39 0 0 1-.6 .1 .39 .39 0 0 1 0-.6l1 .1-.1 .6"/>
<path d="M238.9 245.5h.1M239 246.9v.8l-1.1-.7-.2 .5 .3 .2M239 246.3h-1.3l.2 .3M251.1 244.6v-.6l.5 .3a.42 .42 0 0 1 .6-.3 .42 .42 0 0 1-.1 .8M251.1 242.9a.62 .62 0 0 1 .8-.2 .62 .62 0 0 1 .4 .7 .62 .62 0 0 1-.8 .2 .62 .62 0 0 1-.4-.7zM252.3 245.2l-.1 .1M252.3 246.6v.9l-1-.8-.2 .5 .3 .2M252.3 246h-1.2l.2 .3"/>
<circle cx="176.2" cy="118.7" r=".41"/>
<circle cx="177.3" cy="118.7" r=".41"/>
<circle cx="140.7" cy="148.4" r=".41"/>
<circle cx="141.8" cy="148.4" r=".41"/>
<circle cx="167.8" cy="153.6" r=".41"/>
<circle cx="168.9" cy="153.6" r=".41"/>
<circle cx="234.3" cy="155.1" r=".39"/>
<circle cx="235.3" cy="155.1" r=".39"/>
<circle cx="162.6" cy="195.1" r=".42"/>
<circle cx="163.7" cy="195.2" r=".41"/>
<circle cx="225.9" cy="205.9" r=".42"/>
<circle cx="227.1" cy="206" r=".41"/>
<circle cx="290.2" cy="201.8" r=".41"/>
<circle cx="291.3" cy="201.8" r=".42"/>
</g>
<g font-size="7.5">
<text x="37.8" y="233.3">Site Plan</text>
<text x="188.4" y="270.6">BRYANT STREET</text>
</g>
<g font-size="4.5">
<text x="37.6" y="240.8">No.</text>
<text x="37.6" y="245.8">Lot.</text>
<text x="49.4" y="240.8">: 4</text>
<text x="49.4" y="245.8">: 5</text>
<text x="37.6" y="250.9">DP</text>
<text x="49.4" y="250.9">: 18539</text>
<text x="37.8" y="255.9">AREA : 486.9m² (By Title)</text>
<text x="49.9" y="260.9">: 490.5m² (By Calc)</text>
<text x="28.4" y="283.6">MR S &amp; MRS L MCNAUGHTON</text>
<text x="143.7" y="283.6">4 BRYANT STREET PADSTOW NSW 2211</text>
<text x="293.4" y="283.9">1: 200</text>
<text x="322.2" y="283.9">2 OF 8</text>
<text x="354.4" y="283.8">7784</text>
<text x="377.4" y="283.7">H</text>
</g>
<g font-size="4">
<text x="272.7" y="114.3">25.80</text>
<text x="149.9" y="165.8" transform="rotate(-90 149.9 165.8)">25.43</text>
</g>
<text font-size="3.2" x="366.2" y="283.8">/16</text>
<g font-size="3">
<text x="216.4" y="38.8">12.19</text>
<text x="254.4" y="153.2" transform="rotate(-91 254.4 153.2)">40.235</text>
<text x="190.9" y="169" transform="rotate(-91 190.9 169)">40.235</text>
<text x="210.3" y="245.7">12.19</text>
</g>
<g font-size="2.6">
<text x="254.7" y="14.1">3.920 Proposed</text>
<text x="260.3" y="17">Approx.</text>
<text x="400.4" y="13.4">M.N.</text>
<text x="167.5" y="23.9">1.120 To 1.150</text>
<text x="389" y="18.1">T.N.</text>
<text x="166.5" y="26.9">Existing &amp; Proposed</text>
<text x="171.4" y="29.8">(By Survey)</text>
<text x="253.5" y="24.3">2.360 To 2.370</text>
<text x="259.4" y="27.2">Existing</text>
<text x="257.1" y="30.1">(By Survey)</text>
<text x="214" y="56.5">Pool</text>
<text x="207.2" y="70.3">Timber Deck</text>
<text x="236.2" y="76.4" transform="rotate(-90 236.2 76.4)">Metal</text>
<text x="239.1" y="76.4" transform="rotate(-90 239.1 76.4)">Roof</text>
<text x="199.5" y="86.1">Deck</text>
<text x="220.7" y="92.7">Grass</text>
<text x="239" y="97.6">Shed</text>
<text x="208" y="110.5">Deck</text>
<text x="237.1" y="131.4" transform="rotate(-90 237.1 131.4)">Clad Shed</text>
<text x="240.2" y="132.6" transform="rotate(-90 240.2 132.6)">(Metal Roof)</text>
<text x="206.4" y="142.9">Proposed First</text>
<text x="247.3" y="139.9" transform="rotate(-90 247.3 139.9)">Concrete</text>
<text x="265.4" y="142.5">Brick Cottage</text>
<text x="265.6" y="139.2">Single Storey</text>
<text x="206.4" y="145.9">Floor Addition</text>
<text x="267.6" y="145.8">(Tile Roof)</text>
<text x="270.6" y="149">No.6</text>
<text x="233.6" y="150.2">(Metal</text>
<text x="234.2" y="153.3">Roof)</text>
<text x="154" y="158.7">Single Storey</text>
<text x="154" y="162">Fibro Cottage</text>
<text x="155.9" y="165.7">(Tile Roof)</text>
<text x="253.7" y="165.8">Line of existing residence</text>
<text x="159" y="169.4">No.2</text>
<text x="253.8" y="168.8">shown dashed</text>
<text x="222.4" y="199.3">Covered</text>
<text x="224" y="202.3">Porch</text>
<text x="239.3" y="215.8">Driveway</text>
<text x="113.2" y="220.4" transform="rotate(-90 113.2 220.4)">14735 Proposed Approx.</text>
<text x="202.5" y="226.5">Grass</text>
<text x="226.2" y="225.6">Grass</text>
<text x="125.4" y="236.3" transform="rotate(-90 125.4 236.3)">7385 Existing Approx.</text>
<text x="162.9" y="251.6">Gibson Avenue</text>
<text x="162.8" y="254.5">56m Approx.</text>
<text x="19.8" y="283.8">FOR:</text>
<text x="137.4" y="283.6">AT:</text>
<text x="283.1" y="283.9">SCALE:</text>
<text x="311.6" y="283.9">SHEET:</text>
<text x="340.9" y="283.9">JOB NO:</text>
</g>
<text font-size="2.4" x="153.1" y="130">(Metal Roof)</text>
</svg>
